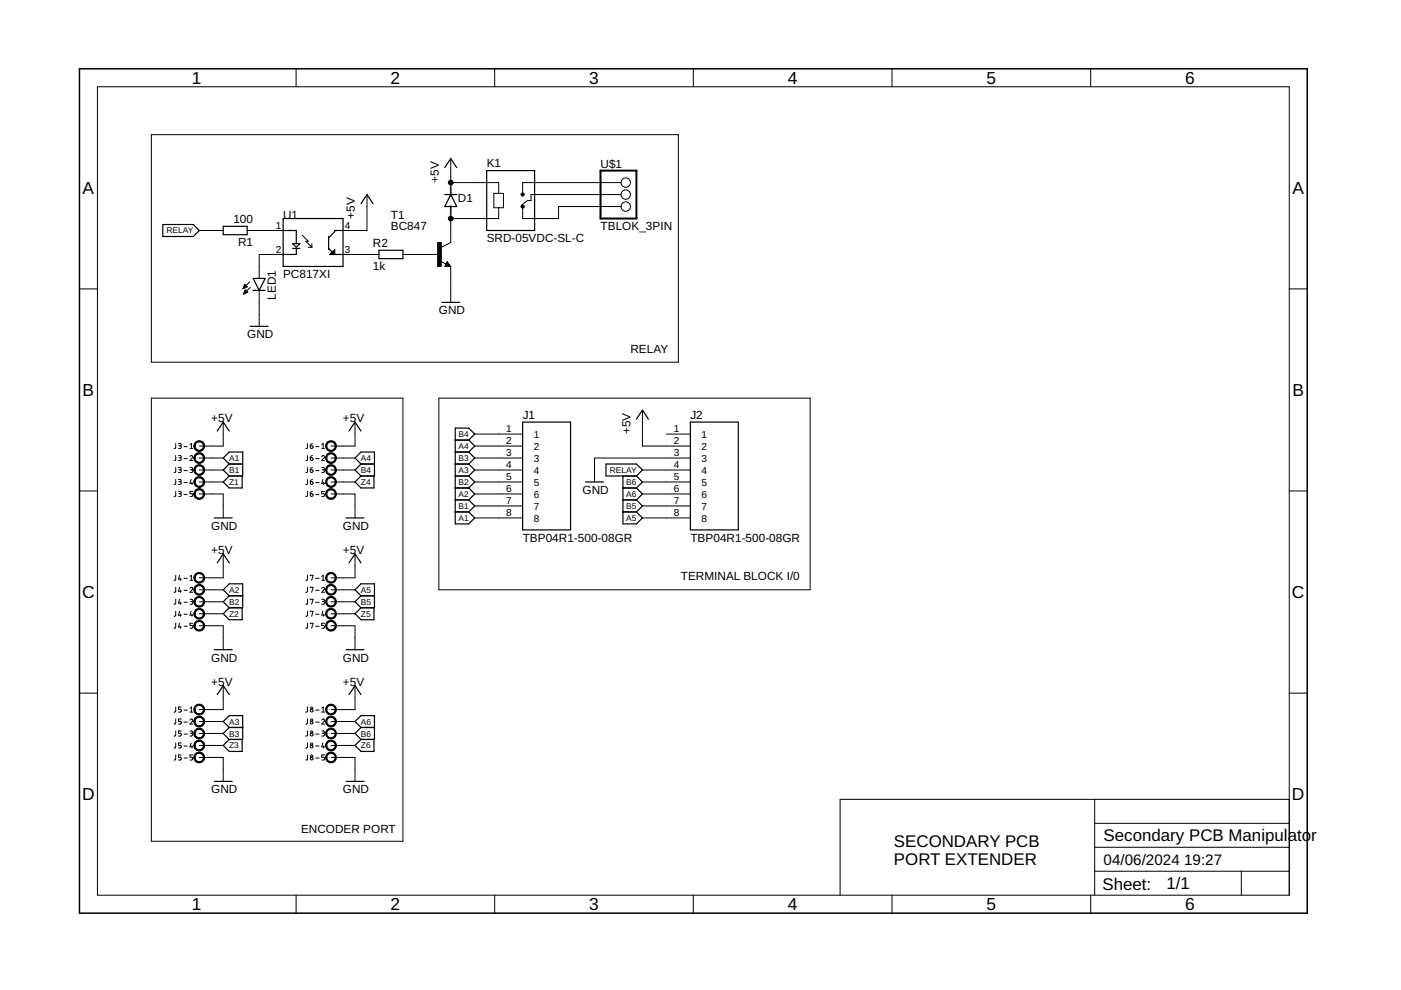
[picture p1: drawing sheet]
<svg xmlns="http://www.w3.org/2000/svg" width="297mm" height="210mm" viewBox="0 0 297 210" stroke-linecap="round" stroke-linejoin="round" font-family="sans-serif">
<g fill="none" stroke="#000" stroke-width=".21">
<path d="M20.7 18.4h252.6v171.4h-252.6zM62.8 14.6v3.8M104.9 14.6v3.8M147 14.6v3.8M189.1 14.6v3.8M231.2 14.6v3.8M32.1 28.6h111.7v48.2h-111.7zM95.6 38.7h10.1v2.3M95.6 33.6v6.4M131.7 38.7h-20.9v2.6M42.2 48.9h5.1M52.4 48.9h7.6"/>
<path d="M52.9 59.8l-1.4 1.4M60 54h-5.1v5M64.1 49.9l1.3 1.3h-.5l1.2 1.2M65.4 52.4h.7M66.1 51.7v.7M72.7 54h7.6M77.8 41.3v7.6h-5.1M85.4 54h7.6M93.3 55.4l1.3 .6M94.8 55.5l.8 1h-1.3zM95.6 45.1v6.3l-2 1M95.6 56.5v7.6"/>
<path d="M104.7 41h2v3h-2zM105.7 44v2.3h-10.1M110.8 43.8v2.5h7.6v-2.5h13.3M131.7 41.3h-19.1v1.2h-.8l-1.2 1M16.8 61.3h3.9M51.5 61.2h.1M51.6 61h.2M51.6 60.9h.5M51.7 60.8h.7M51.7 62.3h.1M51.7 60.7h.6M51.7 62.1h.4"/>
<path d="M51.8 60.6h.4M51.8 62h.6M51.8 61.9h.7M51.8 60.5h.2M51.9 60.3h.1M51.9 61.8h.5M51.9 60.3l-.4 .9M51.9 60.3l.5 .5-.9 .4M51.9 61.7h.3M52 61.5h.1M52 61.4l.5 .6-.9 .3zM53 60.9l-1.4 1.4"/>
<path d="M54.9 61.6v7.6M273.3 61.3h3.9M32.1 84.4h53.3v94h-53.3zM37.3 94l-.1 1-.3 .1M37.3 96.6l-.1 .9-.3 .1M37.3 99.1l-.1 1-.3 .1M37.8 94h.4l.2 .3-.1 .2h-.3M37.8 96.6h.5l.1 .2-.1 .2h-.3M37.8 99.1h.5l.1 .3-.1 .2h-.3M38.1 94.5l.3 .4-.1 .2h-.5M38.1 97l.3 .3v.2l-.6 .1M38.1 99.6l.3 .2v.3l-.6 .1"/>
<path d="M39 94.7h.7M39 97.2h.7M39 99.8h.7M40.3 96.8a.29 .29 0 0 1 .4-.2 .29 .29 0 0 1 .1 .4l-.5 .6h.6M40.3 99.1l.6 .2-.2 .3h-.3M40.3 95.1h.6M40.3 94.3l.3-.3v1.1M40.6 99.6l.3 .3-.2 .3h-.4M42.2 97.1h5.1M42.2 99.7h5.1M47.3 89.5v5.1h-5.1M65.2 94v1l-.4 .1"/>
<path d="M65.2 96.6v.9l-.4 .1M65.2 99.1v1l-.4 .1M65.8 94.5h.3a.29 .29 0 0 1 .3 .3 .29 .29 0 0 1-.3 .3 .29 .29 0 0 1-.3-.3zM65.8 97h.3a.29 .29 0 0 1 .3 .4 .29 .29 0 0 1-.3 .2 .29 .29 0 0 1-.3-.3zM65.8 99.6h.5l.1 .2M65.8 99.6l.1 .5 .2 .1 .3-.3M66.3 94l-.4 .2-.1 .3M66.3 96.6l-.4 .1-.1 .3M66.3 99.1l-.4 .2-.1 .3M66.4 99.8v.1M66.9 94.7h.7M66.9 97.2h.7"/>
<path d="M66.9 99.8h.7M68.2 96.8a.29 .29 0 0 1 .4-.2 .29 .29 0 0 1 .1 .4l-.5 .6h.6M68.2 99.1h.5l.1 .3-.1 .2h-.4M68.2 95.1h.6M68.2 94.3l.3-.3v1.1M68.5 99.6l.3 .3-.2 .3h-.4M70.2 97.1h5.1M70.2 99.7h5.1M75.3 89.5v5.1h-5.1M93 84.4h78.8v40.7h-78.8zM100.6 92h10.2M100.6 94.6h10.2"/>
<path d="M100.6 97.1h10.2M100.6 99.7h10.2M136.2 87v7.6h10.2M136.2 99.7h10.2M141.3 92h5.1M146.4 97.1h-20.4v5.1M16.8 104.1h3.9M37.3 101.7l-.1 .9-.3 .1M37.3 104.2l-.1 1-.3 .1M37.8 101.7h.5l.1 .2-.1 .2h-.3M37.8 104.2h.5l.1 .2-.1 .2-.3 .1M38.1 102.1l.3 .3v.2l-.6 .1"/>
<path d="M38.1 104.7l.3 .2v.3l-.6 .1M39 102.3h.7M39 104.9h.7M40.5 101.7l-.2 .8h.6M40.7 102.3v.4M40.9 104.2h-.6v.5h.3l.3 .2-.2 .3-.4 .1M42.2 102.2h5.1M42.2 104.7h5.1v5.1M47.3 117.4v5.1h-5.1M65.2 101.7v.9l-.4 .1M65.2 104.2v1l-.4 .1M65.8 102.1l.5 .1 .1 .2"/>
<path d="M65.8 102.1l.1 .6h.2l.3-.3M65.8 104.7h.3a.29 .29 0 0 1 .3 .3 .29 .29 0 0 1-.3 .2 .29 .29 0 0 1-.3-.2zM66.3 101.7l-.4 .1-.1 .3M66.3 104.2l-.4 .1-.1 .4M66.4 102.4h.1M66.9 102.3h.7M66.9 104.9h.7M68.5 101.7l-.3 .8h.6M68.6 102.3v.4M68.8 104.2h-.6v.5h.4l.2 .2-.1 .3-.5 .1M70.2 102.2h5.1M70.2 104.7h5.1v5.1"/>
<path d="M75.3 117.4v5.1h-5.1M100.6 102.2h10.2M100.6 104.7h10.2M100.6 107.3h10.2M100.6 109.8h10.2M136.2 102.2h10.2M136.2 104.7h10.2M136.2 107.3h10.2M136.2 109.8h10.2M273.3 104.1h3.9M37.3 122l-.1 .9-.3 .1M37.3 124.5l-.1 1-.3 .1"/>
<path d="M37.3 127.1l-.1 .9-.3 .1M37.3 129.6l-.1 .9-.3 .2M37.3 132.1l-.1 1-.3 .1M38.1 122l-.3 .8h.6M38.1 124.5l-.3 .8h.6M38.1 127.1l-.3 .8h.6M38.1 129.6l-.3 .8h.6M38.1 132.1l-.3 .9h.6M38.2 122.6v.4M38.2 125.1v.5M38.2 127.7v.4M38.2 130.2v.5"/>
<path d="M38.2 132.7v.5M39 122.6h.7M39 125.2h.7M39 127.7h.7M39 130.2h.7M39 132.8h.7M40.3 124.8a.29 .29 0 0 1 .4-.3 .29 .29 0 0 1 .1 .5l-.5 .6h.6M40.3 127.1l.6 .1v.2l-.5 .1M40.3 122.2l.3-.2v1M40.3 123h.6M40.5 129.6l-.2 .8h.6M40.6 127.5l.2 .1 .1 .3-.2 .2h-.4"/>
<path d="M40.7 130.2v.5M40.9 132.1h-.6v.5h.4l.2 .2-.2 .4h-.4M42.2 125.1h5.1M42.2 127.6h5.1M42.2 130.1h5.1M42.2 132.7h5.1v5.1M65.2 122v.9l-.4 .1M65.2 124.5v1l-.4 .1M65.2 127.1v.9l-.4 .1M65.2 129.6v.9l-.4 .2M65.2 132.1v1l-.4 .1M65.8 127.2l.6-.1-.3 1"/>
<path d="M65.8 132.2l.6-.1-.3 1.1M65.8 122.1l.6-.1-.3 1M65.8 124.6l.6-.1-.3 1.1M65.8 129.7l.6-.1-.3 1.1M66.9 122.6h.7M66.9 125.2h.7M66.9 127.7h.7M66.9 130.2h.7M66.9 132.8h.7M68.2 124.8a.29 .29 0 0 1 .4-.3 .29 .29 0 0 1 .1 .5l-.5 .6h.6M68.2 127.1h.5l.1 .2-.1 .2h-.4M68.2 123h.6"/>
<path d="M68.2 122.2l.3-.2v1M68.5 129.6l-.3 .8h.6M68.5 127.5l.2 .1 .1 .3-.2 .2h-.4M68.6 130.2v.5M68.8 132.1h-.6v.5h.5l.1 .2-.1 .4h-.5M70.2 125.1h5.1M70.2 127.6h5.1M70.2 130.1h5.1M70.2 132.7h5.1v5.1M16.8 147h3.9M37.3 149.9l-.1 1-.3 .1M37.3 152.4l-.1 1-.3 .1"/>
<path d="M37.3 155l-.1 .9-.3 .2M37.3 157.5l-.1 1-.3 .1M38.4 149.9h-.6v.5h.5l.1 .2-.1 .3-.5 .1M38.4 152.4h-.6v.5l.5 .1 .1 .2-.1 .3h-.5M38.4 155h-.6v.5h.5l.1 .2-.1 .3-.5 .1M38.4 157.5h-.6v.5h.5l.1 .2-.1 .4h-.5M39 150.6h.7M39 153.1h.7M39 155.6h.7M39 158.2h.7M40.3 152.7a.3 .3 0 0 1 .4-.2 .3 .3 0 0 1 .1 .4l-.5 .6h.6M40.3 155l.6 .1v.2l-.5 .2"/>
<path d="M40.3 150.2l.3-.3v1.1M40.3 151h.6M40.5 157.5l-.2 .8h.6M40.6 155.5l.2 .1 .1 .2-.2 .2-.4 .1M40.7 158.1v.5M42.2 153h5.1M42.2 155.5h5.1M42.2 158.1h5.1M47.3 145.4v5.1h-5.1M65.2 149.9v1l-.4 .1M65.2 152.4v1l-.4 .1M65.2 155v.9l-.4 .2"/>
<path d="M65.2 157.5v1l-.4 .1M66.9 150.6h.7M66.9 153.1h.7M66.9 155.6h.7M66.9 158.2h.7M68.2 152.7a.3 .3 0 0 1 .4-.2 .3 .3 0 0 1 .1 .4l-.5 .6h.6M68.2 155h.4l.2 .2-.1 .2-.4 .1M68.2 151h.6M68.2 150.2l.3-.3v1.1M68.5 157.5l-.3 .8h.6M68.5 155.5l.2 .1 .1 .2-.2 .2-.4 .1M68.6 158.1v.5"/>
<path d="M70.2 153h5.1M70.2 155.5h5.1M70.2 158.1h5.1M75.3 145.4v5.1h-5.1M273.3 147h3.9M37.3 160.1l-.1 .9-.3 .1M38.4 160.1h-.6v.4l.5 .1 .1 .2-.1 .3h-.5M39 160.7h.7M40.9 160.1h-.6v.4l.4 .1 .2 .2-.2 .3h-.4M42.2 160.6h5.1v5.1M65.2 160.1v.9l-.4 .1M66.9 160.7h.7"/>
<path d="M68.8 160.1h-.6v.4l.5 .1 .1 .2-.1 .3h-.5M70.2 160.6h5.1v5.1M232.1 169.5v20.3M232.1 179.6h41.2M232.1 174.6h41.2M273.3 169.5h-95.2v20.3M62.8 189.8v3.8M104.9 189.8v3.8M147 189.8v3.8M189.1 189.8v3.8M231.2 189.8v3.8M232.1 184.7h41.2"/>
<path d="M263.2 184.7v5.1"/>
<circle cx="132.7" cy="38.7" r=".99"/>
<circle cx="132.7" cy="41.3" r=".99"/>
<circle cx="132.7" cy="43.8" r=".99"/>
<circle cx="66.1" cy="153.2" r=".3"/>
<circle cx="66.1" cy="150.7" r=".3"/>
<circle cx="66.1" cy="155.8" r=".3"/>
<circle cx="66.1" cy="158.3" r=".3"/>
<circle cx="66.1" cy="150.1" r=".24"/>
<circle cx="66.1" cy="152.7" r=".24"/>
<circle cx="66.1" cy="155.2" r=".24"/>
<circle cx="66.1" cy="157.8" r=".24"/>
<circle cx="66.1" cy="160.8" r=".3"/>
<circle cx="66.1" cy="160.3" r=".24"/>
</g>
<g fill="none" stroke="#000" stroke-width=".25">
<path d="M94.3 35.5l1.3-1.9 1.2 1.9M95.6 40v1.3M103.2 36.2h10.1v12.7h-10.1zM34.5 47.6h6.5l1.2 1.3-1.2 1.2h-6.5zM47.3 48h5.1v1.8h-5.1zM53.7 59h2.5l-1.3 2.6zM60 48.9h2.8v2.8M60 46.3h12.7v10.2h-12.7zM62.1 51.7h1.5l-.8 .7zM62.1 52.7h1.5M62.8 52.7v1.3h-2.8M69.7 52.7l1.3 1.3v-1.1l-1.1 1.1h2.8"/>
<path d="M69.7 50.1v2.8M70.2 53.7h.2M70.4 53.7l.3 .3v-.6l.3 .3M71 53.2l-.6 .5M72.7 48.9h-1.7v.2l-1.3 1.3M76.5 43.2l1.3-1.9 1.3 1.9M80.3 53.1h5.1v1.7h-5.1zM94.3 41.3h2.5M94.8 56l.1 .2h-.3l.2-.5 .5 .7h-.7M95.6 41.3l1.2 2.5h-2.5zM95.6 43.8v1.3M53 69.2h3.9"/>
<path d="M53.7 61.6h2.5M93.7 64.1h3.8M46.1 91.4l1.2-1.9 1.3 1.9M48.6 98.4l-1.3-1.3 1.3-1.3h2.9v5.1h-2.9M48.6 98.4h2.9M48.6 98.4l-1.3 1.3 1.3 1.2M74 91.4l1.3-1.9 1.2 1.9M76.5 98.4l-1.2-1.3 1.2-1.3h2.9v5.1h-2.9M76.5 98.4h2.9M76.5 98.4l-1.2 1.3 1.2 1.2M96.5 95.8h2.9M96.5 98.4h2.9"/>
<path d="M96.5 93.3h2.9M99.4 93.3l1.2-1.3-1.2-1.2h-2.9v20.3h2.9l1.2-1.3-1.2-1.3M99.4 98.4l1.2 1.3-1.2 1.2M99.4 95.8l1.2 1.3-1.2 1.3M99.4 93.3l1.2 1.3-1.2 1.2M110.8 89.5h10.2v22.9h-10.2zM128.5 98.4h6.4l1.3 1.3-1.3 1.2h-6.4zM134.9 88.9l1.3-1.9 1.3 1.9M146.4 89.5h10.1v22.9h-10.1zM45.4 109.8h3.8M46.1 119.3l1.2-1.9 1.3 1.9M48.6 100.9l-1.3 1.3 1.3 1.3h2.8v-2.6"/>
<path d="M73.4 109.8h3.8M74 119.3l1.3-1.9 1.2 1.9M76.5 100.9l-1.2 1.3 1.2 1.3h2.8v-2.6M96.5 108.5h2.9M96.5 106h2.9M96.5 100.9h2.9M96.5 103.5h2.9M99.4 106l1.2 1.3-1.2 1.2M99.4 103.5l1.2 1.2-1.2 1.3M99.4 100.9l1.2 1.3-1.2 1.3M124.1 102.2h3.9M132.1 100.9v10.2h2.8l1.3-1.3-1.3-1.3"/>
<path d="M132.1 108.5h2.8M132.1 106h2.8M132.1 103.5h2.8M134.9 106l1.3 1.3-1.3 1.2M134.9 103.5l1.3 1.2-1.3 1.3M134.9 100.9l1.3 1.3-1.3 1.3M45.4 137.8h3.8M48.6 126.3l-1.3-1.2 1.3-1.3h2.9v5.1h-2.9M48.6 126.3h2.9M48.6 126.3l-1.3 1.3 1.3 1.3M48.6 128.9l-1.3 1.2 1.3 1.3h2.8v-2.5M73.4 137.8h3.8"/>
<path d="M76.5 128.9l-1.2 1.2 1.2 1.3h2.8v-2.5M76.5 126.3l-1.2-1.2 1.2-1.3h2.9v5.1h-2.9M76.5 126.3h2.9M76.5 126.3l-1.2 1.3 1.2 1.3M46.1 147.3l1.2-1.9 1.3 1.9M48.6 154.2l-1.3-1.2 1.3-1.3h2.9v5.1h-2.9M48.6 156.8l-1.3 1.3 1.3 1.2h2.8v-2.5M48.6 154.2l-1.3 1.3 1.3 1.3M48.6 154.2h2.9M74 147.3l1.3-1.9 1.2 1.9M76.5 154.2l-1.2-1.2 1.2-1.3h2.9v5.1h-2.9M76.5 154.2h2.9"/>
<path d="M76.5 154.2l-1.2 1.3 1.2 1.3M76.5 156.8l-1.2 1.3 1.2 1.2h2.8v-2.5M45.4 165.7h3.8M73.4 165.7h3.8"/>
</g>
<path d="M16.8 14.6h260.4v179h-260.4z" fill="none" stroke="#000" stroke-width=".32"/>
<g fill="#000" stroke="#000" stroke-width=".21">
<path d="M110.5 41.1a.33 .33 0 0 1 .6-.1 .33 .33 0 0 1-.2 .6 .33 .33 0 0 1-.4-.3l.3-.2 .2 .2-.3 .1-.2-.1z" fill-rule="evenodd"/>
<path d="M110.5 43.6a.33 .33 0 0 1 .6 0 .33 .33 0 0 1-.2 .5 .33 .33 0 0 1-.4-.3l.3-.2 .2 .2-.3 .1-.2-.1z" fill-rule="evenodd"/>
<path d="M41.5 93.7a1.15 1.15 0 0 1 1.8 .3 1.15 1.15 0 0 1-.8 1.7 1.15 1.15 0 0 1-1.4-1.1h.3a.88 .88 0 0 1 1.2-.9 .88 .88 0 0 1 .2 1.5 .88 .88 0 0 1-1.4-.4v-.2h-.3z" fill-rule="evenodd"/>
<path d="M41.5 96.2a1.15 1.15 0 0 1 1.8 .4 1.15 1.15 0 0 1-.8 1.6 1.15 1.15 0 0 1-1.4-1.1h.3a.88 .88 0 0 1 1.2-.8 .88 .88 0 0 1 .2 1.5 .88 .88 0 0 1-1.4-.4v-.3h-.3z" fill-rule="evenodd"/>
<path d="M41.5 98.8a1.15 1.15 0 0 1 1.8 .3 1.15 1.15 0 0 1-.8 1.6 1.15 1.15 0 0 1-1.4-1h.3a.88 .88 0 0 1 1.2-.9 .88 .88 0 0 1 .2 1.5 .88 .88 0 0 1-1.4-.4v-.2h-.3z" fill-rule="evenodd"/>
<path d="M69.4 93.7a1.14 1.14 0 0 1 1.8 .3 1.14 1.14 0 0 1-.7 1.7 1.14 1.14 0 0 1-1.5-1.1h.3a.9 .9 0 0 1 1.3-.8 .9 .9 0 0 1 .1 1.5 .9 .9 0 0 1-1.4-.5v-.2h-.3z" fill-rule="evenodd"/>
<path d="M69.4 96.2a1.14 1.14 0 0 1 1.8 .4 1.14 1.14 0 0 1-.7 1.6 1.14 1.14 0 0 1-1.5-1.1h.3a.9 .9 0 0 1 1.3-.7 .9 .9 0 0 1 .1 1.5 .9 .9 0 0 1-1.4-.5v-.3h-.3z" fill-rule="evenodd"/>
<path d="M69.4 98.8a1.14 1.14 0 0 1 1.8 .3 1.14 1.14 0 0 1-.7 1.6 1.14 1.14 0 0 1-1.5-1h.3a.9 .9 0 0 1 1.3-.8 .9 .9 0 0 1 .1 1.5 .9 .9 0 0 1-1.4-.5v-.2h-.3z" fill-rule="evenodd"/>
<path d="M41.5 101.3a1.15 1.15 0 0 1 1.8 .3 1.15 1.15 0 0 1-.8 1.7 1.15 1.15 0 0 1-1.4-1.1h.3a.88 .88 0 0 1 1.2-.8 .88 .88 0 0 1 .2 1.4 .88 .88 0 0 1-1.4-.4v-.2h-.3z" fill-rule="evenodd"/>
<path d="M41.5 103.9a1.15 1.15 0 0 1 1.8 .3 1.15 1.15 0 0 1-.8 1.6 1.15 1.15 0 0 1-1.4-1.1h.3a.88 .88 0 0 1 1.2-.8 .88 .88 0 0 1 .2 1.5 .88 .88 0 0 1-1.4-.4v-.3h-.3z" fill-rule="evenodd"/>
<path d="M69.4 101.3a1.14 1.14 0 0 1 1.8 .3 1.14 1.14 0 0 1-.7 1.7 1.14 1.14 0 0 1-1.5-1.1h.3a.9 .9 0 0 1 1.3-.7 .9 .9 0 0 1 .1 1.5 .9 .9 0 0 1-1.4-.6v-.2h-.3z" fill-rule="evenodd"/>
<path d="M69.4 103.9a1.14 1.14 0 0 1 1.8 .3 1.14 1.14 0 0 1-.7 1.6 1.14 1.14 0 0 1-1.5-1.1h.3a.9 .9 0 0 1 1.3-.7 .9 .9 0 0 1 .1 1.5 .9 .9 0 0 1-1.4-.5v-.3h-.3z" fill-rule="evenodd"/>
<path d="M41.5 121.6a1.15 1.15 0 0 1 1.8 .4 1.15 1.15 0 0 1-.8 1.6 1.15 1.15 0 0 1-1.4-1.1h.3a.88 .88 0 0 1 1.2-.8 .88 .88 0 0 1 .2 1.5 .88 .88 0 0 1-1.4-.4v-.3h-.3z" fill-rule="evenodd"/>
<path d="M41.5 124.2a1.15 1.15 0 0 1 1.8 .3 1.15 1.15 0 0 1-.8 1.6 1.15 1.15 0 0 1-1.4-1h.3a.88 .88 0 0 1 1.2-.9 .88 .88 0 0 1 .2 1.5 .88 .88 0 0 1-1.4-.4v-.2h-.3z" fill-rule="evenodd"/>
<path d="M41.5 126.7a1.15 1.15 0 0 1 1.8 .3 1.15 1.15 0 0 1-.8 1.7 1.15 1.15 0 0 1-1.4-1.1h.3a.88 .88 0 0 1 1.2-.8 .88 .88 0 0 1 .2 1.4 .88 .88 0 0 1-1.4-.4v-.2h-.3z" fill-rule="evenodd"/>
<path d="M41.5 129.3a1.15 1.15 0 0 1 1.8 .3 1.15 1.15 0 0 1-.8 1.6 1.15 1.15 0 0 1-1.4-1.1h.3a.88 .88 0 0 1 1.2-.8 .88 .88 0 0 1 .2 1.5 .88 .88 0 0 1-1.4-.4v-.3h-.3z" fill-rule="evenodd"/>
<path d="M41.5 131.8a1.15 1.15 0 0 1 1.8 .3 1.15 1.15 0 0 1-.8 1.7 1.15 1.15 0 0 1-1.4-1.1h.3a.88 .88 0 0 1 1.2-.9 .88 .88 0 0 1 .2 1.5 .88 .88 0 0 1-1.4-.4v-.2h-.3z" fill-rule="evenodd"/>
<path d="M69.4 121.6a1.14 1.14 0 0 1 1.8 .4 1.14 1.14 0 0 1-.7 1.6 1.14 1.14 0 0 1-1.5-1.1h.3a.9 .9 0 0 1 1.3-.7 .9 .9 0 0 1 .1 1.5 .9 .9 0 0 1-1.4-.5v-.3h-.3z" fill-rule="evenodd"/>
<path d="M69.4 124.2a1.14 1.14 0 0 1 1.8 .3 1.14 1.14 0 0 1-.7 1.6 1.14 1.14 0 0 1-1.5-1h.3a.9 .9 0 0 1 1.3-.8 .9 .9 0 0 1 .1 1.5 .9 .9 0 0 1-1.4-.5v-.2h-.3z" fill-rule="evenodd"/>
<path d="M69.4 126.7a1.14 1.14 0 0 1 1.8 .3 1.14 1.14 0 0 1-.7 1.7 1.14 1.14 0 0 1-1.5-1.1h.3a.9 .9 0 0 1 1.3-.7 .9 .9 0 0 1 .1 1.5 .9 .9 0 0 1-1.4-.6v-.2h-.3z" fill-rule="evenodd"/>
<path d="M69.4 129.3a1.14 1.14 0 0 1 1.8 .3 1.14 1.14 0 0 1-.7 1.6 1.14 1.14 0 0 1-1.5-1.1h.3a.9 .9 0 0 1 1.3-.7 .9 .9 0 0 1 .1 1.5 .9 .9 0 0 1-1.4-.5v-.3h-.3z" fill-rule="evenodd"/>
<path d="M69.4 131.8a1.14 1.14 0 0 1 1.8 .3 1.14 1.14 0 0 1-.7 1.7 1.14 1.14 0 0 1-1.5-1.1h.3a.9 .9 0 0 1 1.3-.8 .9 .9 0 0 1 .1 1.5 .9 .9 0 0 1-1.4-.5v-.2h-.3z" fill-rule="evenodd"/>
<path d="M41.5 149.6a1.15 1.15 0 0 1 1.8 .3 1.15 1.15 0 0 1-.8 1.6 1.15 1.15 0 0 1-1.4-1h.3a.88 .88 0 0 1 1.2-.9 .88 .88 0 0 1 .2 1.5 .88 .88 0 0 1-1.4-.4v-.2h-.3z" fill-rule="evenodd"/>
<path d="M41.5 152.1a1.15 1.15 0 0 1 1.8 .3 1.15 1.15 0 0 1-.8 1.7 1.15 1.15 0 0 1-1.4-1.1h.3a.88 .88 0 0 1 1.2-.9 .88 .88 0 0 1 .2 1.5 .88 .88 0 0 1-1.4-.4v-.2h-.3z" fill-rule="evenodd"/>
<path d="M41.5 154.7a1.15 1.15 0 0 1 1.8 .3 1.15 1.15 0 0 1-.8 1.6 1.15 1.15 0 0 1-1.4-1.1h.3a.88 .88 0 0 1 1.2-.8 .88 .88 0 0 1 .2 1.4 .88 .88 0 0 1-1.4-.3v-.3h-.3z" fill-rule="evenodd"/>
<path d="M41.5 157.2a1.15 1.15 0 0 1 1.8 .3 1.15 1.15 0 0 1-.8 1.7 1.15 1.15 0 0 1-1.4-1.1h.3a.88 .88 0 0 1 1.2-.9 .88 .88 0 0 1 .2 1.5 .88 .88 0 0 1-1.4-.4v-.2h-.3z" fill-rule="evenodd"/>
<path d="M69.4 149.6a1.14 1.14 0 0 1 1.8 .3 1.14 1.14 0 0 1-.7 1.6 1.14 1.14 0 0 1-1.5-1h.3a.89 .89 0 0 1 1.3-.8 .89 .89 0 0 1 .1 1.5 .89 .89 0 0 1-1.4-.5v-.2h-.3z" fill-rule="evenodd"/>
<path d="M69.4 152.1a1.14 1.14 0 0 1 1.8 .3 1.14 1.14 0 0 1-.7 1.7 1.14 1.14 0 0 1-1.5-1.1h.3a.89 .89 0 0 1 1.3-.8 .89 .89 0 0 1 .1 1.5 .89 .89 0 0 1-1.4-.5v-.2h-.3z" fill-rule="evenodd"/>
<path d="M69.4 154.7a1.14 1.14 0 0 1 1.8 .3 1.14 1.14 0 0 1-.7 1.6 1.14 1.14 0 0 1-1.5-1.1h.3a.89 .89 0 0 1 1.3-.7 .89 .89 0 0 1 .1 1.5 .89 .89 0 0 1-1.4-.5v-.3h-.3z" fill-rule="evenodd"/>
<path d="M69.4 157.2a1.14 1.14 0 0 1 1.8 .3 1.14 1.14 0 0 1-.7 1.7 1.14 1.14 0 0 1-1.5-1.1h.3a.89 .89 0 0 1 1.3-.8 .89 .89 0 0 1 .1 1.5 .89 .89 0 0 1-1.4-.5v-.2h-.3z" fill-rule="evenodd"/>
<path d="M41.5 159.7a1.15 1.15 0 0 1 1.8 .4 1.15 1.15 0 0 1-.8 1.6 1.15 1.15 0 0 1-1.4-1.1h.3a.88 .88 0 0 1 1.2-.8 .88 .88 0 0 1 .2 1.4 .88 .88 0 0 1-1.4-.4v-.2h-.3z" fill-rule="evenodd"/>
<path d="M69.4 159.7a1.14 1.14 0 0 1 1.8 .4 1.14 1.14 0 0 1-.7 1.6 1.14 1.14 0 0 1-1.5-1.1h.3a.89 .89 0 0 1 1.3-.7 .89 .89 0 0 1 .1 1.5 .89 .89 0 0 1-1.4-.6v-.2h-.3z" fill-rule="evenodd"/>
<circle cx="95.6" cy="38.7" r=".51"/>
<circle cx="95.6" cy="46.3" r=".51"/>
</g>
<path d="M92.8 51.4h.8v5.1h-.8z" fill="#000" stroke="#000" stroke-width=".21"/>
<path d="M127.3 36.2h7.6v10.1h-7.6z" fill="none" stroke="#000" stroke-width=".42"/>
<g font-size="3.7">
<text x="40.7" y="17.8">1</text>
<text x="82.8" y="17.8">2</text>
<text x="124.9" y="17.8">3</text>
<text x="167" y="17.8">4</text>
<text x="209.2" y="17.8">5</text>
<text x="251.3" y="17.8">6</text>
<text x="17.5" y="41.1">A</text>
<text x="274" y="41.1">A</text>
<text x="17.5" y="84">B</text>
<text x="274" y="84">B</text>
<text x="17.4" y="126.8">C</text>
<text x="273.9" y="126.8">C</text>
<text x="17.4" y="169.7">D</text>
<text x="273.9" y="169.7">D</text>
<text x="40.7" y="193">1</text>
<text x="82.8" y="193">2</text>
<text x="124.9" y="193">3</text>
<text x="167" y="193">4</text>
<text x="209.2" y="193">5</text>
<text x="251.3" y="193">6</text>
</g>
<g font-size="3.6">
<text x="189.5" y="179.6">SECONDARY PCB</text>
<text x="234" y="178.4">Secondary PCB Manipulato</text>
<text x="278" y="178.4">r</text>
<text x="189.5" y="183.5">PORT EXTENDER</text>
<text x="233.7" y="188.7">Sheet:</text>
<text x="247.3" y="188.5">1/1</text>
</g>
<g font-size="3.2">
<text x="234" y="183.5">04/06/2024</text>
<text x="251" y="183.5">19:27</text>
</g>
<g font-size="2.5">
<text x="103.2" y="35.4">K1</text>
<text x="127.3" y="35.5">U$1</text>
<text x="93" y="38.7" transform="rotate(-90 93 38.7)">+5V</text>
<text x="49.5" y="47.3">100</text>
<text x="60" y="46.3">U1</text>
<text x="75.3" y="46.3" transform="rotate(-90 75.3 46.3)">+5V</text>
<text x="82.9" y="46.3">T1</text>
<text x="97.1" y="42.8">D1</text>
<text x="50.5" y="52.1">R1</text>
<text x="79.1" y="52.4">R2</text>
<text x="82.9" y="48.9">BC847</text>
<text x="103.2" y="51.4">SRD-05VDC-SL-C</text>
<text x="127.3" y="48.9">TBLOK_3PIN</text>
<text x="60" y="59">PC817XI</text>
<text x="79.1" y="57.2">1k</text>
<text x="58.5" y="63.6" transform="rotate(-90 58.5 63.6)">LED1</text>
<text x="52.4" y="71.7">GND</text>
<text x="93" y="66.6">GND</text>
<text x="133.7" y="74.8">RELAY</text>
<text x="44.8" y="89.5">+5</text>
<text x="47.6" y="89.5">V</text>
<text x="72.7" y="89.5">+5</text>
<text x="75.6" y="89.5">V</text>
<text x="110.8" y="88.7">J1</text>
<text x="146.4" y="88.7">J2</text>
<text x="133.7" y="92" transform="rotate(-90 133.7 92)">+5V</text>
<text x="123.5" y="104.7">GND</text>
<text x="44.8" y="112.4">GND</text>
<text x="72.7" y="112.4">GND</text>
<text x="44.8" y="117.4">+5V</text>
<text x="72.7" y="117.4">+5V</text>
<text x="110.8" y="114.9">TBP04R1-500-08GR</text>
<text x="146.4" y="114.9">TBP04R1-500-08GR</text>
<text x="144.3" y="123">TERMINAL BLOCK I/0</text>
<text x="44.8" y="140.3">GND</text>
<text x="72.7" y="140.3">GND</text>
<text x="44.8" y="145.4">+5V</text>
<text x="72.7" y="145.4">+5V</text>
<text x="44.8" y="168.2">GND</text>
<text x="72.7" y="168.2">GND</text>
<text x="63.8" y="176.6">ENCODER PORT</text>
</g>
<g font-size="2.1">
<text x="58.5" y="48.5">1</text>
<text x="58.5" y="53.6">2</text>
<text x="73.1" y="48.5">4</text>
<text x="73.1" y="53.6">3</text>
<text x="107.3" y="91.7">1</text>
<text x="107.3" y="94.2">2</text>
<text x="113.2" y="92.8">1</text>
<text x="113.2" y="95.3">2</text>
<text x="142.8" y="91.7">1</text>
<text x="142.8" y="94.2">2</text>
<text x="148.7" y="92.8">1</text>
<text x="148.7" y="95.3">2</text>
<text x="107.3" y="96.8">3</text>
<text x="107.3" y="99.3">4</text>
<text x="107.3" y="101.8">5</text>
<text x="113.2" y="97.9">3</text>
<text x="113.2" y="100.4">4</text>
<text x="142.8" y="96.8">3</text>
<text x="142.8" y="99.3">4</text>
<text x="142.8" y="101.8">5</text>
<text x="148.7" y="97.9">3</text>
<text x="148.7" y="100.4">4</text>
<text x="107.3" y="104.4">6</text>
<text x="107.3" y="106.9">7</text>
<text x="113.2" y="103">5</text>
<text x="113.2" y="105.5">6</text>
<text x="142.8" y="104.4">6</text>
<text x="142.8" y="106.9">7</text>
<text x="148.7" y="103">5</text>
<text x="148.7" y="105.5">6</text>
<text x="107.3" y="109.5">8</text>
<text x="113.2" y="108">7</text>
<text x="113.2" y="110.6">8</text>
<text x="142.8" y="109.5">8</text>
<text x="148.7" y="108">7</text>
<text x="148.7" y="110.6">8</text>
</g>
<g font-size="1.8">
<text x="35.3" y="49.5">RELAY</text>
<text x="97.2" y="95.2">A4</text>
<text x="97.2" y="92.7">B4</text>
<text x="48.6" y="97.8">A1</text>
<text x="48.6" y="100.3">B1</text>
<text x="76.5" y="97.8">A4</text>
<text x="76.5" y="100.3">B4</text>
<text x="97.2" y="100.3">A3</text>
<text x="97.2" y="97.8">B3</text>
<text x="129.3" y="100.3">RELAY</text>
<text x="48.6" y="102.8">Z1</text>
<text x="76.5" y="102.8">Z4</text>
<text x="97.2" y="107.9">B1</text>
<text x="97.2" y="105.4">A2</text>
<text x="97.2" y="102.8">B2</text>
<text x="132.8" y="107.9">B5</text>
<text x="132.8" y="105.4">A6</text>
<text x="132.8" y="102.8">B6</text>
<text x="97.2" y="110.4">A1</text>
<text x="132.8" y="110.4">A5</text>
<text x="48.6" y="125.7">A2</text>
<text x="76.5" y="125.7">A5</text>
<text x="48.6" y="128.2">B2</text>
<text x="48.6" y="130.8">Z2</text>
<text x="76.5" y="128.2">B5</text>
<text x="76.5" y="130.8">Z5</text>
<text x="48.6" y="153.6">A3</text>
<text x="76.5" y="153.6">A6</text>
<text x="48.6" y="156.2">B3</text>
<text x="48.6" y="158.7">Z3</text>
<text x="76.5" y="156.2">B6</text>
<text x="76.5" y="158.7">Z6</text>
</g>
<g font-size=".6">
<text x="95.8" y="41.7" transform="rotate(-90 95.8 41.7)">SpiceOrder</text>
<text x="95.8" y="38.6" transform="rotate(-90 95.8 38.6)">2</text>
<text x="95.8" y="46.8" transform="rotate(-90 95.8 46.8)">SpiceOrder 1</text>
</g>
</svg>
